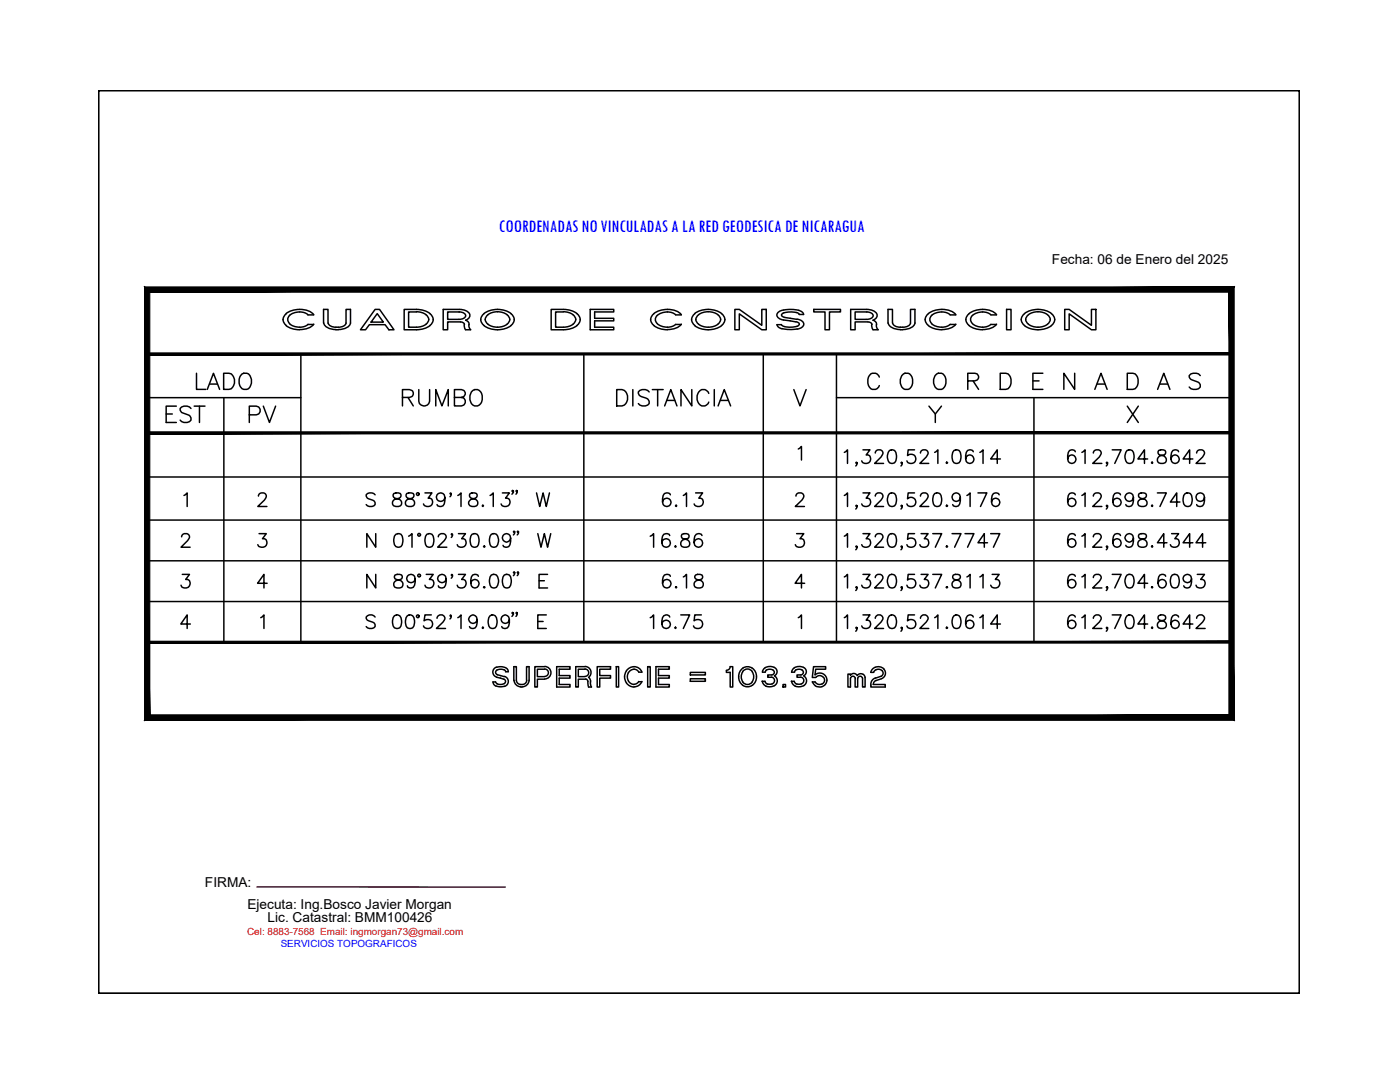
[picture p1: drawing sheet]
<svg xmlns="http://www.w3.org/2000/svg" width="279mm" height="216mm" viewBox="0 0 279 216" stroke-linecap="round" stroke-linejoin="round" font-family="sans-serif">
<!-- layer: 0 -->
<path d="M19.6 18h239.8v180.3h-239.8z" fill="none" stroke="#000" stroke-width=".51"/>
<!-- layer: CVL_CUADCON -->
<g fill="#000" stroke="#000" stroke-width=".2">
<path d="M28.8 57.2l1.1 1.1 216.4-1.1zM29.9 58.3l216.4-1.1-1 1.1zM246.3 57.2l-1 1.1 1 85.4zM245.3 58.3l1 85.4-1-1.1zM28.8 143.7h217.5l-1-1.1zM29.9 142.6h215.4l-216.5 1.1zM28.8 57.2v86.5l1.1-1.1zM28.8 57.2l1.1 1.1v84.3z"/>
<path d="M29.4 70.4v.4l216.4-.4zM29.4 70.8l216.4-.4v.4z"/>
<path d="M29.4 86.2v.4l216.4-.4zM29.4 86.6l216.4-.4v.4z"/>
<path d="M29.4 127.9v.4l216.4-.4zM29.4 128.3l216.4-.4v.4z"/>
</g>
<!-- layer: CVL_CUADCON_TIT -->
<path d="M158.4 77.7l1.3 3.3 1.2-3.3M185.4 81l1.3 1.6v1.7M187.9 81l-1.2 1.6M225 81l2.2 3.3M227.2 81l-2.2 3.3" fill="none" stroke="#000" stroke-width=".3"/>
<!-- layer: CVL_CUADCON_LIN -->
<g fill="none" stroke="#000" stroke-width=".3">
<path d="M29.4 79.3h30.6M44.7 79.3v48.8M60 70.6v57.5M116.5 70.6v57.5M152.3 70.6v57.5M166.9 79.3h78.9M166.9 70.6v57.5M206.3 79.3v48.8M29.4 95.2h216.4M29.4 103.8h216.4M29.4 111.9h216.4M29.4 120h216.4"/>
<path d="M29.4 128.1h216.4"/>
</g>
<!-- layer: CVL_CUADCON_TX -->
<g fill="none" stroke="#000" stroke-width=".3">
<path d="M36.7 98.9l.7-.5v2.7M51.6 99a.65 .65 0 0 1 .5-.6h.5a.68 .68 0 0 1 .4 1l-1.6 1.7h1.9M74.9 98.7a1.17 1.17 0 0 0-1.8 0 .77 .77 0 0 0 .5 .8l.8 .3a.65 .65 0 0 1 .4 .5 .65 .65 0 0 1-.2 .6 1.23 1.23 0 0 1-1.5-.2M78.6 98.5a.58 .58 0 0 0 .2 .9 1.11 1.11 0 0 1 1.4 1.2l-.2 .2a1.1 1.1 0 0 1-1.7-.2 .85 .85 0 0 1 .8-1.1l.5-.1a.58 .58 0 0 0 .3-.9l-.4-.1zM81.2 98.5a.58 .58 0 0 0 .2 .9 1.11 1.11 0 0 1 1.3 1.2 .95 .95 0 0 1-1 .5 .95 .95 0 0 1-.8-.9 1.24 1.24 0 0 1 1.3-.8 .58 .58 0 0 0 .3-.9l-.4-.1zM84.8 98.4h1.4l-.8 1a.86 .86 0 0 1 1 1 .86 .86 0 0 1-1.2 .7l-.6-.3-.1-.2M88.8 99.2a.85 .85 0 0 1-1.2 .8 .85 .85 0 0 1-.3-1.4 .85 .85 0 0 1 1.4 .1 2.47 2.47 0 0 1-.3 2.2 .84 .84 0 0 1-1.2-.2M89.9 98.6l-.1-.1 .1-.1a.49 .49 0 0 1-.1 .7M91.4 98.9l.6-.5v2.7M93.8 98.5a.58 .58 0 0 0 .3 .9 1.1 1.1 0 0 1 1.2 1.2 .96 .96 0 0 1-1 .5 .96 .96 0 0 1-.8-.9 1.35 1.35 0 0 1 1.3-.8 .58 .58 0 0 0 .3-.9l-.4-.1zM97.8 98.9l.6-.5v2.7M100.3 98.4h1.4l-.8 1a.86 .86 0 0 1 .9 1 .86 .86 0 0 1-1.2 .7l-.3-.2-.3-.3"/>
<path d="M102.5 98l-.2 .1-.1-.1 .1-.2 .2 .2v.2l-.3 .4M103.2 98l-.1 .1-.1-.1 .1-.2a.49 .49 0 0 1-.1 .8M107.1 98.4l.6 2.7 .7-2.7 .6 2.7 .7-2.7M158.8 99l.3-.5 .8-.1a.68 .68 0 0 1 .4 1l-1.6 1.7h1.8M159.3 89.6l.6-.5v2.7M168.5 90.3l.6-.5v2.7M168.5 98.9l.6-.5v2.7M171 92.3l-.1 .2-.1-.2 .1-.1a.49 .49 0 0 1-.1 .8M172.2 89.8h1.4l-.7 1a.87 .87 0 0 1 .9 1 .87 .87 0 0 1-1.2 .7l-.4-.2-.2-.3M172.2 98.4h1.4l-.7 1a.86 .86 0 0 1 .9 1 .86 .86 0 0 1-1.2 .7l-.4-.2-.2-.3M174.7 90.4l.2-.5 .8-.1a.65 .65 0 0 1 .4 1l-1.5 1.7h1.7M174.7 99l.2-.5 .8-.1a.68 .68 0 0 1 .4 1l-1.5 1.7h1.7"/>
<path d="M177.5 89.9a.87 .87 0 0 1 1.3 .4 2.27 2.27 0 0 1-.3 2 .87 .87 0 0 1-1.2-.3 1.99 1.99 0 0 1 .2-2.1zM177.5 98.5a.87 .87 0 0 1 1.3 .4 2.27 2.27 0 0 1-.3 2 .87 .87 0 0 1-1.2-.3 2.01 2.01 0 0 1 .2-2.1zM180.1 92.3l-.2 .2-.1-.2 .1-.1a.49 .49 0 0 1-.1 .8M182.5 89.8h-1.3l-.1 1.1a.95 .95 0 0 1 1.4 0 .95 .95 0 0 1-.1 1.4 .95 .95 0 0 1-1.4-.3M182.5 98.4h-1.3l-.1 1.1a.94 .94 0 0 1 1.4 0 .94 .94 0 0 1-.1 1.4 .94 .94 0 0 1-1.4-.3M183.7 90.4l.3-.5 .7-.1a.65 .65 0 0 1 .4 1l-1.5 1.7h1.7M183.7 99l.3-.5 .7-.1a.68 .68 0 0 1 .4 1l-1.5 1.7h1.7M186.5 90.3l.7-.5v2.7M186.5 98.5a.87 .87 0 0 1 1.3 .4 2.27 2.27 0 0 1-.2 2 .87 .87 0 0 1-1.3-.3 2.31 2.31 0 0 1 .2-2.1zM188.9 92.2l.2 .1-.2 .2-.1-.2zM190.4 89.9a.87 .87 0 0 1 1.3 .4 2.27 2.27 0 0 1-.3 2 .87 .87 0 0 1-1.3-.3 2.27 2.27 0 0 1 .3-2.1zM191.7 99.2a.83 .83 0 0 1-1.2 .7 .83 .83 0 0 1-.3-1.3 .83 .83 0 0 1 1.3 .1 2.47 2.47 0 0 1-.2 2.2 .79 .79 0 0 1-1.2-.2"/>
<path d="M193 98.9l.6-.5v2.7M194.2 90.1a.79 .79 0 0 0-1.1-.2 2.12 2.12 0 0 0 0 2.4 .83 .83 0 0 0 1.2-.3 .83 .83 0 0 0-.6-1.2 .83 .83 0 0 0-1 .8M195.2 98.4h1.7l-1.2 2.7M195.6 90.3l.6-.5v2.7M199.4 98.7a.79 .79 0 0 0-1.1-.2 2.14 2.14 0 0 0 0 2.4 .83 .83 0 0 0 1.2-.3 .83 .83 0 0 0-.6-1.2 .83 .83 0 0 0-1 .8M199.7 91.6h-2l1.3-1.8v2.7M36.3 107.1l.2-.5 .8-.1a.65 .65 0 0 1 .4 1l-1.6 1.7h1.8M36.4 114.6h1.4l-.7 1a.88 .88 0 0 1 .9 1.1 .88 .88 0 0 1-1.2 .6l-.4-.1-.3-.4M51.7 106.5h1.4l-.7 1a.87 .87 0 0 1 .9 1 .87 .87 0 0 1-1.2 .7l-.4-.1-.3-.4M53.3 116.4h-1.9l1.3-1.8v2.7M75 106.5v2.7l-1.8-2.7v2.7M75 114.6v2.7l-1.8-2.7v2.7"/>
<path d="M78.8 114.7l-.1 .5a1.66 1.66 0 0 0 1.3 .7 .77 .77 0 0 1 .4 .8 .77 .77 0 0 1-.6 .6l-1-.1a.82 .82 0 0 1-.2-.9 .82 .82 0 0 1 .8-.5l.5-.2a.54 .54 0 0 0 .3-.9l-.4-.1zM79 106.6a.87 .87 0 0 1 1.3 .4 2.31 2.31 0 0 1-.3 2.1 .92 .92 0 0 1-1.3-.4 2.13 2.13 0 0 1 .3-2.1zM81.5 107l.7-.5v2.7M82.9 115.5a.85 .85 0 0 1-1.2 .7 .85 .85 0 0 1-.3-1.3 .85 .85 0 0 1 1.3 .1 2.51 2.51 0 0 1-.2 2.2 .79 .79 0 0 1-1.2-.3M85.1 114.6h1.4l-.8 1a.87 .87 0 0 1 .9 1 .87 .87 0 0 1-1.2 .7l-.3-.1-.3-.4M85.2 106.6a.87 .87 0 0 1 1.3 .4 2.31 2.31 0 0 1-.3 2.1 .87 .87 0 0 1-1.3-.4 2.27 2.27 0 0 1 .3-2.1zM87.5 107.1a.65 .65 0 0 1 .5-.6h.5a.65 .65 0 0 1 .4 1l-1.6 1.7h1.9M89 115.5a.85 .85 0 0 1-1.1 .7 .85 .85 0 0 1-.4-1.3 .85 .85 0 0 1 1.4 .1 2.51 2.51 0 0 1-.2 2.2 .81 .81 0 0 1-1.2-.3M90.2 106.7l-.1-.1 .1-.1a.49 .49 0 0 1-.1 .7M90.2 114.9l-.1-.2 .1-.1a.49 .49 0 0 1-.1 .8M91.5 106.5h1.4l-.8 1a.87 .87 0 0 1 .9 1 .87 .87 0 0 1-1.1 .7l-.4-.1-.3-.4M91.5 114.6h1.4l-.8 1a.87 .87 0 0 1 .9 1 .87 .87 0 0 1-1.1 .7l-.4-.1-.3-.4"/>
<path d="M94.2 106.6a.87 .87 0 0 1 1.3 .4 2.31 2.31 0 0 1-.3 2.1 .87 .87 0 0 1-1.2-.4 2.27 2.27 0 0 1 .2-2.1zM95.5 115a.79 .79 0 0 0-1.2-.3 2.12 2.12 0 0 0 0 2.5 .83 .83 0 0 0 1.2-.4 .83 .83 0 0 0-.5-1.1 .83 .83 0 0 0-1 .7M96.2 100.9l.2-.1 .1 .1-.1 .2zM96.5 109.1l.2-.2 .1 .2-.1 .1zM96.5 117.2l.2-.1 .1 .1-.1 .1zM98.1 106.6a.87 .87 0 0 1 1.2 .4 2.01 2.01 0 0 1-.2 2.1 .87 .87 0 0 1-1.3-.4 2.27 2.27 0 0 1 .3-2.1zM98.1 114.7a.87 .87 0 0 1 1.2 .4 2.01 2.01 0 0 1-.2 2.1 .85 .85 0 0 1-1.3-.4 2.2 2.2 0 0 1 .3-2.1zM100.6 114.7a.87 .87 0 0 1 1.3 .4 2.31 2.31 0 0 1-.2 2.1 .85 .85 0 0 1-1.3-.4 2.2 2.2 0 0 1 .2-2.1zM101.9 107.4a.83 .83 0 0 1-1.1 .7 .83 .83 0 0 1-.4-1.3 .83 .83 0 0 1 1.4 .1 2.51 2.51 0 0 1-.3 2.2 .79 .79 0 0 1-1.1-.3M102.7 106.1l-.1 .1-.1-.1 .1-.1a.49 .49 0 0 1-.1 .7M102.7 114.2l-.1 .2-.1-.2 .1-.1a.49 .49 0 0 1-.1 .8M103.5 106.1l-.2 .1-.1-.1 .1-.1a.49 .49 0 0 1-.1 .7"/>
<path d="M103.5 114.2l-.2 .2-.1-.2 .1-.1a.49 .49 0 0 1-.1 .8M107.3 106.5l.7 2.7 .6-2.7 .7 2.7 .6-2.7M107.6 115.9h1M109.3 114.6h-1.7v2.7h1.7M159 106.5h1.4l-.7 1a.88 .88 0 0 1 .9 1 .88 .88 0 0 1-1.2 .7l-.4-.1-.3-.4M160.6 116.4h-1.9l1.2-1.8v2.7M168.5 107l.6-.5v2.7M168.5 115.1l.6-.5v2.7M171 100.9l-.1 .2-.1-.2 .1-.1a.49 .49 0 0 1-.1 .8M171 109.1l-.1 .1-.1-.1 .1-.2a.49 .49 0 0 1-.1 .8M171 117.2l-.1 .1-.1-.1 .1-.1a.49 .49 0 0 1-.1 .7M172.2 106.5h1.4l-.7 1a.87 .87 0 0 1 .9 1 .87 .87 0 0 1-1.2 .7l-.4-.1-.2-.4"/>
<path d="M172.2 114.6h1.4l-.7 1a.87 .87 0 0 1 .9 1 .87 .87 0 0 1-1.2 .7l-.4-.1-.2-.4M174.7 107.1l.2-.5 .8-.1a.65 .65 0 0 1 .4 1l-1.5 1.7h1.7M174.7 115.2l.2-.5 .8-.1a.65 .65 0 0 1 .4 1l-1.5 1.7h1.7M177.5 106.6a.87 .87 0 0 1 1.3 .4 2.31 2.31 0 0 1-.3 2.1 .87 .87 0 0 1-1.2-.4 1.99 1.99 0 0 1 .2-2.1zM177.5 114.7a.87 .87 0 0 1 1.3 .4 2.31 2.31 0 0 1-.3 2.1 .85 .85 0 0 1-1.2-.4 1.93 1.93 0 0 1 .2-2.1zM180.1 100.9l-.2 .2-.1-.2 .1-.1a.49 .49 0 0 1-.1 .8M180.1 109.1l-.2 .1-.1-.1 .1-.2a.49 .49 0 0 1-.1 .8M180.1 117.2l-.2 .1-.1-.1 .1-.1a.49 .49 0 0 1-.1 .7M182.5 106.5h-1.3l-.1 1.1a.95 .95 0 0 1 1.4 0 .95 .95 0 0 1-.1 1.4 .95 .95 0 0 1-1.4-.3M182.5 114.6h-1.3l-.1 1.2a.94 .94 0 0 1 1.4-.1 .94 .94 0 0 1-.1 1.4 .94 .94 0 0 1-1.4-.3M183.8 106.5h1.4l-.7 1a.87 .87 0 0 1 .9 1 .87 .87 0 0 1-1.2 .7l-.4-.1-.2-.4M183.8 114.6h1.4l-.7 1a.87 .87 0 0 1 .9 1 .87 .87 0 0 1-1.2 .7l-.4-.1-.2-.4"/>
<path d="M186.2 106.5h1.7l-1.2 2.7M186.2 114.6h1.7l-1.2 2.7M188.8 100.9l.1-.1 .2 .1-.2 .2zM188.8 117.2l.1-.1 .2 .1-.2 .1zM188.9 108.9l.2 .2-.2 .1-.1-.1zM190 106.5h1.8l-1.3 2.7M190.3 114.7a.54 .54 0 0 0 .2 .9 1.1 1.1 0 0 1 1.3 1.2 .92 .92 0 0 1-1.1 .5 .92 .92 0 0 1-.7-.9 1.23 1.23 0 0 1 1.3-.8 .54 .54 0 0 0 .2-.9l-.4-.1zM192.6 106.5h1.8l-1.3 2.7M193 115.1l.6-.5v2.7M195.6 115.1l.6-.5v2.7M197.1 108.3h-1.9l1.2-1.8v2.7M197.7 106.5h1.8l-1.2 2.7"/>
<path d="M198 114.6h1.4l-.8 1a.87 .87 0 0 1 1 1 .87 .87 0 0 1-1.2 .7l-.4-.1-.3-.4M38 124.5h-1.9l1.3-1.8v2.7M52 123.2l.7-.5v2.7M74.9 123.1a.97 .97 0 0 0-1-.4 .97 .97 0 0 0-.8 .7l.2 .4 1.1 .3a.65 .65 0 0 1 .4 .5 .65 .65 0 0 1-.2 .7 1.23 1.23 0 0 1-1.5-.3M78.7 122.9a.83 .83 0 0 1 1.3 .3 2.2 2.2 0 0 1-.2 2.1 .92 .92 0 0 1-1.3-.4 2.2 2.2 0 0 1 .2-2zM81.3 122.9a.83 .83 0 0 1 1.3 .3 2.2 2.2 0 0 1-.2 2.1 .9 .9 0 0 1-1.4-.4 2.2 2.2 0 0 1 .3-2zM86.1 122.7h-1.3l-.2 1.2a.96 .96 0 0 1 1.5-.1 .96 .96 0 0 1-.2 1.5 .96 .96 0 0 1-1.4-.4M87.2 123.4l.3-.5 .3-.2h.5a.71 .71 0 0 1 .4 1.1l-1.6 1.6h1.8M89.9 123l-.1-.1 .1-.2a.53 .53 0 0 1-.1 .8M91.4 123.2l.6-.5v2.7M95.2 123.6a.85 .85 0 0 1-1.1 .8 .85 .85 0 0 1-.4-1.4 .85 .85 0 0 1 1.4 .1 2.4 2.4 0 0 1-.3 2.2 .79 .79 0 0 1-1.1-.3M96.2 125.3l.2-.1 .1 .1-.1 .1z"/>
<path d="M97.8 122.9a.8 .8 0 0 1 1.3 .3 2.2 2.2 0 0 1-.3 2.1 .87 .87 0 0 1-1.2-.4 2.2 2.2 0 0 1 .2-2zM101.7 123.6a.83 .83 0 0 1-1.2 .7 .83 .83 0 0 1-.3-1.3 .83 .83 0 0 1 1.3 .1 2.4 2.4 0 0 1-.2 2.2 .79 .79 0 0 1-1.2-.3M102.5 122.3l-.2 .1-.1-.1 .1-.1 .2 .1v.3l-.3 .4M103.2 122.3l-.1 .1-.1-.1 .1-.1 .1 .1-.2 .7M107.3 124h1.1M109 122.7h-1.7v2.7h1.7M159.3 123.2l.6-.5v2.7M168.5 123.2l.6-.5v2.7M171 125.3l-.1 .1-.1-.1 .1-.1 .1 .1-.2 .7M172.2 122.7h1.4l-.7 1.1a.86 .86 0 0 1 .9 .9 .86 .86 0 0 1-1.2 .7l-.4-.1-.2-.4M174.7 123.4l.2-.5 .3-.2h.5a.71 .71 0 0 1 .4 1.1l-1.5 1.6h1.7M177.5 122.9a.8 .8 0 0 1 1.3 .3 2.2 2.2 0 0 1-.3 2.1 .87 .87 0 0 1-1.2-.4 1.93 1.93 0 0 1 .2-2z"/>
<path d="M180.1 125.3l-.2 .1-.1-.1 .1-.1 .2 .1-.3 .7M182.5 122.7h-1.3l-.1 1.2a.94 .94 0 0 1 1.4 0 .94 .94 0 0 1-.1 1.4 .94 .94 0 0 1-1.4-.4M183.7 123.4l.3-.5 .2-.2h.5a.71 .71 0 0 1 .4 1.1l-1.5 1.6h1.7M186.5 123.2l.7-.5v2.7M188.9 125.2l.2 .1-.2 .1-.1-.1zM190.4 122.9a.8 .8 0 0 1 1.3 .3 2.2 2.2 0 0 1-.3 2.1 .87 .87 0 0 1-1.3-.4 2.2 2.2 0 0 1 .3-2zM194.2 123.1a.72 .72 0 0 0-1.1-.2 2.06 2.06 0 0 0 0 2.4 .83 .83 0 0 0 1.2-.4 .83 .83 0 0 0-.6-1.1 .83 .83 0 0 0-1 .7M195.6 123.2l.6-.5v2.7M199.7 124.5h-2l1.3-1.8v2.7M214.6 123.1a.72 .72 0 0 0-1.1-.2 2.06 2.06 0 0 0 0 2.4 .83 .83 0 0 0 1.2-.4 .83 .83 0 0 0-.6-1.1 .83 .83 0 0 0-1 .7M215.9 123.2l.6-.5v2.7M218.2 123.4l.3-.5 .3-.2h.5a.71 .71 0 0 1 .3 1.1l-1.5 1.6h1.8"/>
<path d="M221 125.3l-.1 .1-.1-.1 .1-.1 .1 .1-.2 .7M222 122.7h1.7l-1.2 2.7M224.9 122.9a.8 .8 0 0 1 1.3 .3 2.2 2.2 0 0 1-.3 2.1 .87 .87 0 0 1-1.2-.4 1.93 1.93 0 0 1 .2-2zM229 124.5h-1.9l1.3-1.8v2.7M229.9 125.2l.2 .1-.2 .1-.1-.1zM231.2 122.9a.54 .54 0 0 0 .3 .9 1.1 1.1 0 0 1 1.3 1.1 .93 .93 0 0 1-1.1 .5 .93 .93 0 0 1-.7-.9 1.23 1.23 0 0 1 1.3-.7 .54 .54 0 0 0 .2-.9l-.4-.2zM235.2 123.1a.72 .72 0 0 0-1.1-.2 2.06 2.06 0 0 0 0 2.4 .83 .83 0 0 0 1.2-.4 .83 .83 0 0 0-.6-1.1 .83 .83 0 0 0-1 .7M238.1 124.5h-2l1.3-1.8v2.7M238.8 123.4l.3-.5 .3-.2h.5a.71 .71 0 0 1 .4 1.1l-1.6 1.6h1.8"/>
<circle cx="83.4" cy="98.6" r=".28"/>
<circle cx="83.6" cy="106.7" r=".28"/>
<circle cx="83.6" cy="114.8" r=".28"/>
<circle cx="83.4" cy="123" r=".28"/>
</g>
<!-- layer: 0 -->
<path d="M51.3 177h49.6" fill="none" stroke="#720000" stroke-width=".3"/>
<g font-size="10.1">
<text x="55.4" y="68.1">CUADRO DE CONSTRUCCION</text>
<text x="96.3" y="139.3">SUPERFICIE = 103.35 m2</text>
</g>
<g font-size="6.6">
<text x="38.1" y="79">LADO</text>
<text x="79" y="82.2">RUMBO</text>
<text x="121.7" y="82.2">DISTANCIA</text>
<text x="171.8" y="79">C O O R D E N A D A S</text>
<text x="32.1" y="85.4">EST</text>
<text x="48.7" y="85.4">PV</text>
<text x="212" y="94.2">612,704.8642</text>
<text x="212" y="102.7">612,698.7409</text>
<text x="212" y="110.8">612,698.4344</text>
<text x="212" y="118.9">612,704.6093</text>
</g>
<g font-size="6.2">
<text x="130.9" y="102.3">6.13</text>
<text x="128.4" y="110.4">16.86</text>
<text x="130.9" y="118.5">6.18</text>
<text x="128.4" y="126.6">16.75</text>
</g>
<text font-size="3.6" fill="#00f" x="99.6" y="46.3">COORDENADAS NO VINCULADAS A LA RED GEODESICA DE NICARAGUA</text>
<g font-size="2.7">
<text x="209.9" y="52.7">Fecha: 06 de Enero del 2025</text>
<text x="40.9" y="177">FIRMA:</text>
<text x="49.4" y="181.4">Ejecuta: Ing.Bosco Javier Morgan</text>
<text x="53.4" y="184">Lic. Catastral: BMM100426</text>
</g>
<text font-size="2" fill="#f00" x="49.3" y="186.6">Cel: 8883-7568 Email: ingmorgan73@gmail.com</text>
<text font-size="2" fill="#00f" x="56" y="189">SERVICIOS TOPOGRAFICOS</text>
</svg>
